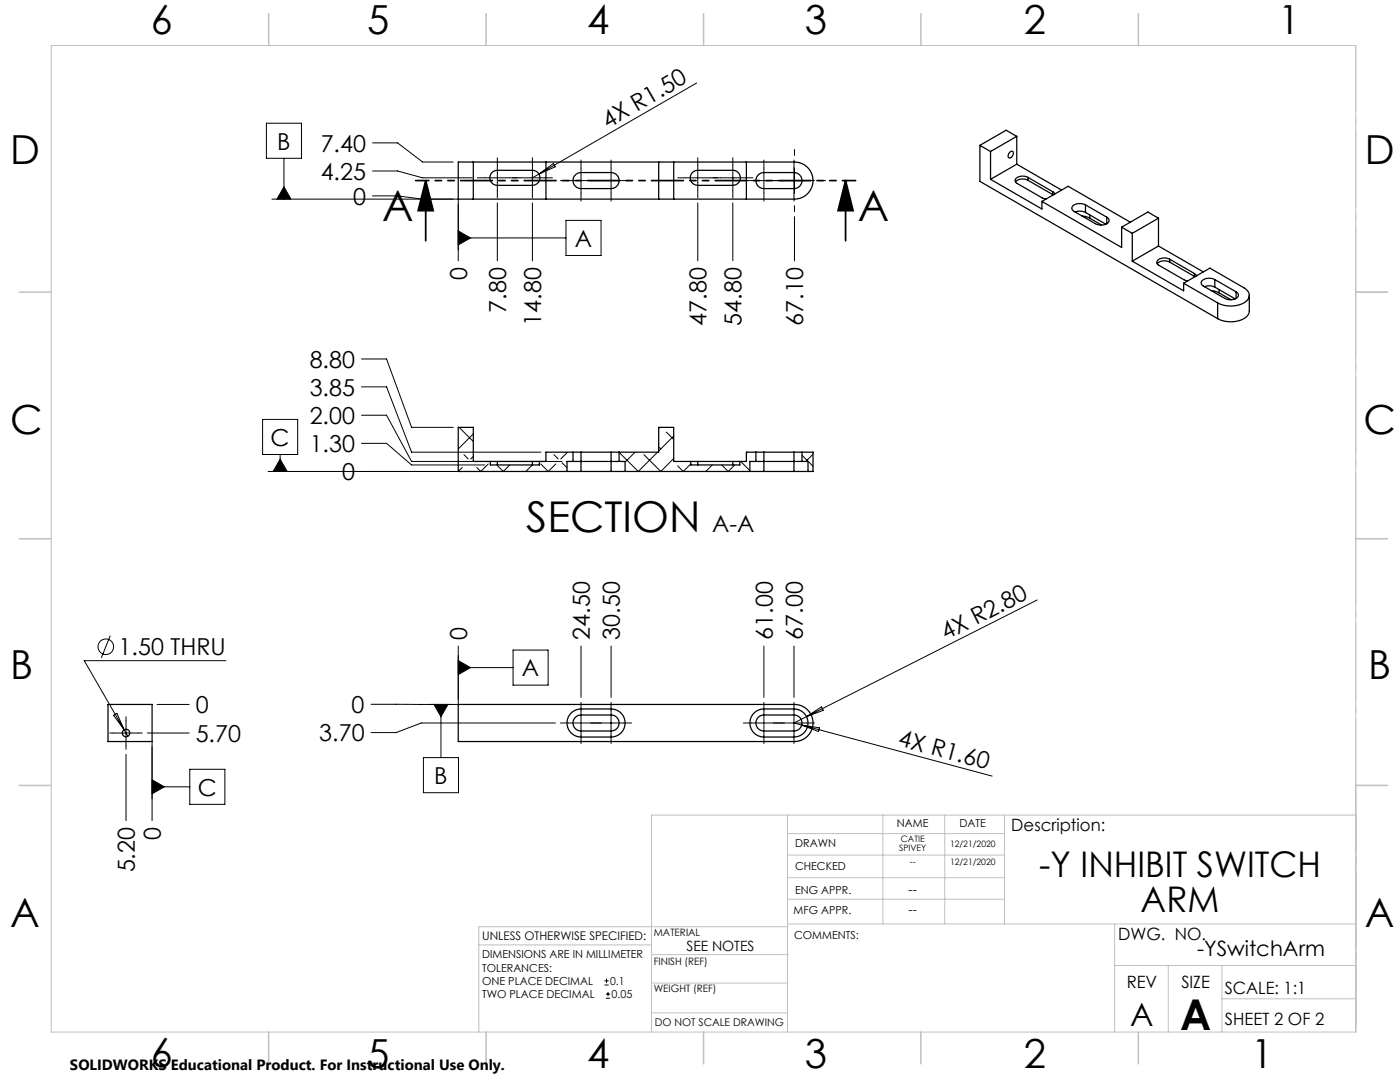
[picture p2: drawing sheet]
<svg xmlns="http://www.w3.org/2000/svg" width="279mm" height="216mm" viewBox="0 0 279 216" stroke-linecap="round" stroke-linejoin="round" font-family="sans-serif">
<g fill="none" stroke="#000" stroke-width=".2">
<path d="M139 16.6l-32.7 18.9M53.2 24.6h7v7h-7zM54.3 39.7h37.2v12.3M56.7 37.3l1.4 2.4h-2.8zM56.7 31.6v8.1M74.3 34.1h5l5 1.4h10M74.3 39.1h5l5 .6M74.3 28.5h5l5 3.8h6.2M103.8 35.5h5M106.3 33v5M107.6 34.7l2.8-2.1 .4 .7zM119.5 36h5"/>
<path d="M122 33.5v5M143.8 35.5h5M146.3 33v5M156 36h5.1M158.5 33.5v5M158.6 33.5v5M91.5 46.1l2.4 1.4-2.4 1.4zM91.5 47.5h21.5M99.3 40.5v11.5M106.3 40.5v11.5M113 44h7v7h-7zM139.3 40.5v11.5"/>
<path d="M146.3 40.5v11.5M158.6 43.2v8.8M72.1 77.2h5l5 13h25.9M72.1 71.6h5l5 13.7h8.4M52.4 83.7h7v7h-7zM55.9 91.6l1.4 2.5h-2.8zM55.9 90.7v3.4M72.1 82.9h5l5 9.2h30.1M72.1 88.5h5l5 4.3h14.7M91.6 85.3l2.9 2.8M92.3 93.3l-.8 .8h-38M92.6 90.7l.8 .9"/>
<path d="M94.5 86.6l-3 3M94.5 91.1l-.5 .5M97.4 92.6l-1.5 1.5-.8-.8M101.7 92.8l-1.3 1.3-1.1-1.1M106.2 92.8l-1.3 1.3M107.9 92.6l1.5 1.5 1.5-1.5M110.5 90.7l.9 .9M112.2 92.3l1 1M113.3 90.2l-1.4 1.4M126.7 90.2l-1.9 2M128.5 90.7l3.4 3.4 2.6-2.6M131.2 90.2l-3.8 3.9-3.8-3.8"/>
<path d="M131.5 89.2l.4 .4M131.7 85.3l-.2 .2M133 86.2l1.5 1.5M134.5 87l-3 3M137.9 92.6l-1.5 1.5-1.2-1.1M142.1 92.8l-1.3 1.3M144 92.8l1.3 1.3 1.3-1.3M147.8 92.1l1.9 1.8M149.2 90.2l-.2 .3M160.1 90.8l2.2 2.2M162.3 90.6l-1.5 1.5M207 119.7l-48.5 24.6 1.5 .4"/>
<path d="M22 126.8l-1.8 4.5M45.1 131.8h-28.3l8.7 15.1M91.5 131.8l2.4 1.4-2.4 1.4zM91.5 128.9v11.7l-17.4-.1M91.5 133.2h10.9M102.4 129.7h7v7h-7zM116 128.9v10.3M122 128.9v10.3M152.5 128.9v10.3M158.5 128.9v10.3M22.6 146.3h5.1M22.7 142.7l.6-.4 1.5 3.3z"/>
<path d="M25.2 143.8v5M25.2 150.5v13.3M29.4 146.3h8.4M30.4 155.6l2.4 1.4-2.4 1.4zM30.4 157h7.5M30.4 148v15.8M31.4 140.6h6.4M37.9 153.5h7v7h-7zM84.5 151.2h7v7h-7zM86.6 140.6h2.8l-1.4 2.4zM88 140.6v10.6M110.9 144.3h-26.8l-5 1.9h-5"/>
<path d="M119.5 144.3h5M122 141.8v5M156 144.3h5M158.5 141.8v5M160 144.7l38 10.2M160 144.7l3.5 .5-.2 .8zM161 143l3-1.9 .3 .6zM120.6 196.5h.9M120.6 195.7h.9M120.9 199.2h.9M120.9 198.4h.9M121.1 195.3v.8"/>
<path d="M121.3 197.9v.9"/>
<circle cx="21.1" cy="129.1" r="1.56"/>
</g>
<path d="M85 36l1.5 6h-3zM85 36v12M168.8 36l1.5 6h-3zM168.8 36v12" fill="none" stroke="#000" stroke-width=".35"/>
<g fill="none" stroke="#000" stroke-width=".2" stroke-dasharray="15.2 1.3 1.3 1.3">
<path d="M96.8 35.5h-1.5M99.3 35.5h-2.5M99.3 35.5v2.5M99.3 35.5h2.5M99.3 35.5v-2.5M99.3 38v1.5M99.3 33v-1.5M101.8 35.5h1.5M103.8 35.5h-1.5M106.3 38v1.5M106.3 33v-1.5M108.8 35.5h1.5"/>
<path d="M113.5 36h-1.6M116 36h-2.5M116 36v2.5M116 36h2.5M116 36v-2.5M116 38.5v1.6M116 33.5v-1.6M118.5 36h1.6M119.5 36h-1.6M122 38.5v1.6M122 33.5v-1.6M124.5 36h1.6"/>
<path d="M136.8 35.5h-1.5M139.3 35.5h-2.5M139.3 35.5v2.5M139.3 35.5h2.5M139.3 35.5v-2.5M139.3 38v1.5M139.3 33v-1.5M141.8 35.5h1.5M143.8 35.5h-1.5M146.3 38v1.5M146.3 33v-1.5M148.8 35.5h1.5"/>
<path d="M150 36h-1.6M152.5 36h-2.5M152.5 36v2.5M152.5 36h2.5M152.5 36v-2.5M152.5 38.5v1.6M152.5 33.5v-1.6M153.6 36h-1.2M155 36h1.6M156 36h-1.6M158.5 38.5v1.6M158.5 33.5v-1.6"/>
<path d="M158.6 31v-1.2M161 36h1.6M163.6 36h1.2M158.6 41v1.2M22.7 146.3h-.8M25.2 143.8v-.8M25.2 148.8v.7M27.7 146.3h.7M113.5 144.3h-1.6M116 144.3h-2.5M116 144.3v2.5M116 144.3h2.5"/>
<path d="M116 144.3v-2.5M116 146.8v1.6M116 141.8v-1.6M118.5 144.3h1.6M119.5 144.3h-1.6M122 146.8v1.6M122 141.8v-1.6M124.5 144.3h1.6M150 144.3h-1.6M152.5 144.3h-2.5M152.5 144.3v2.5M152.5 144.3h2.5"/>
<path d="M152.5 144.3v-2.5M152.5 146.8v1.6M152.5 141.8v-1.6M155 144.3h1.6M156 144.3h-1.6M158.5 146.8v1.6M158.5 141.8v-1.6M161 144.3h1.6"/>
</g>
<path d="M170.8 36h-87.8" fill="none" stroke="#000" stroke-width=".35" stroke-dasharray="6.3 1.3 1.3 1.3 1.3 1.3" stroke-dashoffset="3.7"/>
<path d="M270.6 9.1v49.2M270.6 58.3v49.2M270.6 107.5v49.2M270.6 156.7v49.2" fill="none" stroke="#c0c0c0" stroke-width=".2" stroke-dasharray="15.2 1.3 1.3 1.3" stroke-dashoffset="2.1"/>
<g fill="none" stroke="#c0c0c0" stroke-width=".2">
<path d="M10.2 9.1h260.4v196.8h-260.4zM270.6 58.3h6.3M270.6 156.7h6.3M157.2 162.6v43.3M157.2 175.1h43.3M157.2 170.6h43.3M157.2 166.3h43.3M157.2 179.4h43.3M176.2 162.6v21.8M188.5 162.6v21.8M200.5 162.6v21.8M95.5 188.5h34.5"/>
<path d="M130 196.2h27.2M130 190.5h27.3M157.2 184.4h113.4M157.2 184.9h-61.7v21M222.5 184.4v21.5M222.5 192.7h48.1M233.2 192.7v13.2M243.9 199.3h26.7M243.9 192.7v13.2M130 202.1h27.2M270.6 204.4v-41.8h-140.6v43.3"/>
</g>
<g fill="none" stroke="#c0c0c0" stroke-width=".3">
<path d="M53.6 2.7v6.4M97 2.7v6.4M140.4 2.7v6.4M183.8 2.7v6.4M227.2 2.7v6.4M3.9 58.3h6.3M270.6 58.3h6.3M3.9 107.5h6.3M270.6 107.5h6.3M3.9 156.7h6.3M270.6 156.7h6.3M53.6 205.9v6.4"/>
<path d="M97 205.9v6.4M140.4 205.9v6.4M183.8 205.9v6.4M227.2 205.9v6.4"/>
</g>
<g fill="#000">
<path d="M168.8 36l1.5 6h-3zM85 36l1.5 6h-3z"/>
<path d="M91.5 46.1l2.4 1.4-2.4 1.4zM56.7 37.3l1.4 2.4h-2.8zM55.9 91.6l1.4 2.5h-2.8zM91.5 131.8l2.4 1.4-2.4 1.4zM86.6 140.6l1.4 2.4 1.4-2.4zM30.4 155.6l2.4 1.4-2.4 1.4z"/>
</g>
<g fill="none" stroke="#000" stroke-width=".25">
<path d="M91.5 32.3h67.1a3.7 3.7 0 0 1 3.7 3.7 3.7 3.7 0 0 1-3.7 3.7h-67.1zM94.5 32.3v7.4M98.2 34.4l.5-.3 .6-.1h7a1.5 1.5 0 0 1 1.5 1.5 1.5 1.5 0 0 1-1.5 1.5h-7a1.5 1.5 0 0 1-1.4-1 1.5 1.5 0 0 1 .3-1.6zM109 32.3v7.4M114.9 34.9l.5-.4 .6-.1h6a1.6 1.6 0 0 1 1.6 1.6 1.6 1.6 0 0 1-1.6 1.6h-6a1.6 1.6 0 0 1-1.5-1 1.6 1.6 0 0 1 .4-1.7zM131.5 32.3v7.4M134.5 32.3v7.4M138.2 34.4l.5-.3 .6-.1h7a1.5 1.5 0 0 1 1.5 1.5 1.5 1.5 0 0 1-1.5 1.5h-7a1.5 1.5 0 0 1-1.4-1 1.5 1.5 0 0 1 .3-1.6zM149 32.3v7.4M151.4 34.9l.5-.4 .6-.1h6a1.6 1.6 0 0 1 1.6 1.6 1.6 1.6 0 0 1-1.6 1.6h-6a1.6 1.6 0 0 1-1.5-1 1.6 1.6 0 0 1 .4-1.7zM195.6 29v7.2l47.4 27.4M195.6 29l2.1 1.2"/>
<path d="M197.7 30.2v5.6M197.7 35.8l10.2 5.9v-1.5M201.6 30.3a.41 .41 0 0 1 .6 0 .41 .41 0 0 1 0 .6 .57 .57 0 0 1-.4 .5 .57 .57 0 0 1-.6-.1l.1-.5zM202.9 27.2l-2.1-1.2-5.2 3M202.9 32.8l-5.2 3M202.9 32.8l9 5.1M202.9 27.2l-5.2 3M202.9 27.2v5.6M205.1 35.4a1.92 1.92 0 0 0-2.5 .5v.3l.4 .4 5 2.9 .8 .2M205.1 36a2.11 2.11 0 0 0-2.4 .3M205.1 35.4l5 2.9M205.1 36l5 2.8"/>
<path d="M205.1 35.4v.6M210.1 38.3l.4 .4M210.1 38.8l.1 .1M210.1 38.3v.5M207.9 40.2l15.9 9.2v-4.1M207.9 40.2l5.3-3 12.4 7.1M214.6 42.3a2.54 2.54 0 0 1 2 .1M215.9 43.1l1.6 .4M216.6 40.9a2.05 2.05 0 0 0-2.7 .5v.4l.5 .4 4.2 2.4a2.05 2.05 0 0 0 2.7-.5v-.3l-.4-.5M216.6 40.9l4.3 2.4M216.6 42.4l4.1 2.3M216.6 40.9v1.5"/>
<path d="M217.5 43.5l2.4 1.4M217.5 42.9v.6M220.9 43.3v1.3M223.8 45.3l2.2 1.3M226 52.1l10.2 5.9v-1.5M226 46.6v5.5M231.2 49.1l-5.2 3M231.2 49.1l8.9 5.2M231.2 43.5l-5.2 3.1M231.2 43.5l-2.1-1.2-5.3 3M231.2 43.5v5.6M233.4 51.7a1.92 1.92 0 0 0-2.5 .5v.3l.4 .4 5 2.9 .7 .2"/>
<path d="M233.4 52.3a2.11 2.11 0 0 0-2.4 .3M233.4 51.7l5 2.9M233.4 52.3l5 2.9M233.4 51.7v.6M236.2 56.5l5.3-3 6.7 3.9a1.62 1.62 0 0 1 1.1 1.6 1.62 1.62 0 0 1-1.2 1.5 5.8 5.8 0 0 1-5.1-.1M236.2 56.5l6.8 3.9M238.4 54.6l.4 .4M238.4 55.2h.1M238.4 54.6v.6M240.4 57.2a2.54 2.54 0 0 1 2 .1M241.7 58l1.6 .4M242.4 55.8a2.05 2.05 0 0 0-2.7 .5l.1 .4 .4 .4 4.2 2.4a2.05 2.05 0 0 0 2.7-.5v-.3l-.4-.5"/>
<path d="M242.4 55.8l4.3 2.4M242.4 55.8v1.5M242.4 57.3l4.1 2.3M243.3 58.4l2.4 1.4M243.3 57.8v.6M246.7 58.2v1.3M249.3 58.9v3.2a2.71 2.71 0 0 1-2.7 2 5.8 5.8 0 0 1-3.6-.5M243 60.4v3.2M97.9 92.1h1.4M97.9 92.1h-3.4v-6.8h-3v8.8h21.7M97.9 92.1v.7h9.7v-.7M99.3 92.1h7"/>
<path d="M99.3 92.1v.7M106.3 92.1h1.3M106.3 92.1v.7M113.2 94.1h2.8M114.4 90.2h1.6M114.4 92.1h9.2M114.4 90.2h-5.4v1.9h-1.4M114.4 90.2v1.9M114.4 92.1h-1.2v2M116 90.2v3.9M116 90.2h6M116 94.1h6"/>
<path d="M122 90.2h1.6M122 94.1h2.8M122 90.2v3.9M123.6 90.2h7.9v-4.9h3v6.8h3.4M123.6 90.2v1.9M123.6 92.1h1.2v2M124.8 94.1h24.9M137.9 92.1h1.4M137.9 92.1v.7h9.7v-.7M139.3 92.1h7M139.3 92.1v.7M146.3 92.1h1.3"/>
<path d="M146.3 92.1v.7M149.7 94.1h2.8M150.9 92.1h9.2M150.9 90.2h1.6M150.9 90.2h-1.9v1.9h-1.4M150.9 90.2v1.9M150.9 92.1h-1.2v2M152.5 90.2v3.9M152.5 90.2h6M152.5 94.1h6M158.5 90.2h1.6M158.5 94.1h2.8"/>
<path d="M158.5 90.2v3.9M160.1 90.2v1.9M160.1 92.1h1.2v2M160.1 90.2h2.2v3.9h-1M21.6 140.6h8.8v7.4h-8.8zM91.5 140.6h67.1a3.7 3.7 0 0 1 3.7 3.7 3.7 3.7 0 0 1-3.7 3.7h-67.1zM113.9 142.4l.6-.5 1.1-.4h6.4a2.8 2.8 0 0 1 2.8 2.8 2.8 2.8 0 0 1-2.8 2.8h-6a2.8 2.8 0 0 1-2.6-1.7 2.8 2.8 0 0 1 .5-3zM114.9 143.1l.5-.3 .6-.1h6a1.6 1.6 0 0 1 1.6 1.6 1.6 1.6 0 0 1-1.6 1.6h-6a1.6 1.6 0 0 1-1.5-1.1 1.6 1.6 0 0 1 .4-1.7zM150.4 142.4l.6-.5 1.1-.4h6.4a2.8 2.8 0 0 1 2.8 2.8 2.8 2.8 0 0 1-2.8 2.8h-6a2.8 2.8 0 0 1-2.6-1.7 2.8 2.8 0 0 1 .5-3zM151.4 143.1l.5-.3 .6-.1h6a1.6 1.6 0 0 1 1.6 1.6 1.6 1.6 0 0 1-1.6 1.6h-6a1.6 1.6 0 0 1-1.5-1.1 1.6 1.6 0 0 1 .4-1.7z"/>
<circle cx="25.2" cy="146.3" r=".75"/>
</g>
<g font-size="8.5">
<text x="76.3" y="44.2">A</text>
<text x="171.2" y="44.2">A</text>
<text x="105" y="106.2">SECTION</text>
<text x="235.5" y="205.4">A</text>
</g>
<g font-size="8">
<text x="30.1" y="6.8">6</text>
<text x="73.3" y="6.9">5</text>
<text x="117.2" y="6.9">4</text>
<text x="160.6" y="6.9">3</text>
<text x="204.3" y="6.9">2</text>
<text x="255.1" y="6.9">1</text>
<text x="2.1" y="32.7">D</text>
<text x="272.4" y="32.7">D</text>
<text x="2.1" y="86.5">C</text>
<text x="272.1" y="86.5">C</text>
<text x="2.1" y="135.6">B</text>
<text x="273.1" y="135.6">B</text>
<text x="2.1" y="185.1">A</text>
<text x="272.4" y="185.1">A</text>
<text x="30.1" y="212.9">6</text>
<text x="73.3" y="213">5</text>
<text x="117.2" y="213">4</text>
<text x="160.6" y="213">3</text>
<text x="204.3" y="213">2</text>
<text x="249.7" y="213">1</text>
</g>
<g font-size="7.1">
<text x="207.4" y="174.9">-Y INHIBIT SWITCH</text>
<text x="227.6" y="182">ARM</text>
</g>
<text font-size="6.3" x="225.6" y="204.6">A</text>
<g font-size="4.7">
<text x="55.3" y="29.8">B</text>
<text x="121.3" y="25.6" transform="rotate(-30 121.3 25.6)">4X R1.50</text>
<text x="64" y="35.9">4.25</text>
<text x="64" y="30.3">7.40</text>
<text x="70.5" y="40.9">0</text>
<text x="114.7" y="49.2">A</text>
<text x="93.2" y="55.9" transform="rotate(-90 93.2 55.9)">0</text>
<text x="101" y="62.4" transform="rotate(-90 101 62.4)">7.80</text>
<text x="108" y="65" transform="rotate(-90 108 65)">14.80</text>
<text x="141" y="65" transform="rotate(-90 141 65)">47.80</text>
<text x="148" y="65" transform="rotate(-90 148 65)">54.80</text>
<text x="160.3" y="65" transform="rotate(-90 160.3 65)">67.10</text>
<text x="61.8" y="73.4">8.80</text>
<text x="61.8" y="79">3.85</text>
<text x="54" y="89">C</text>
<text x="61.8" y="84.6">2.00</text>
<text x="61.8" y="90.2">1.30</text>
<text x="68.3" y="95.8">0</text>
<text x="142.1" y="106.2">A-A</text>
<text x="23.7" y="130.8">1.50 THRU</text>
<text x="93.2" y="127.6" transform="rotate(-90 93.2 127.6)">0</text>
<text x="117.7" y="127.6" transform="rotate(-90 117.7 127.6)">24.50</text>
<text x="123.7" y="127.6" transform="rotate(-90 123.7 127.6)">30.50</text>
<text x="154.2" y="127.6" transform="rotate(-90 154.2 127.6)">61.00</text>
<text x="160.2" y="127.6" transform="rotate(-90 160.2 127.6)">67.00</text>
<text x="188.8" y="127.8" transform="rotate(-27 188.8 127.8)">4X R2.80</text>
<text x="104.2" y="135">A</text>
<text x="39" y="142.3">0</text>
<text x="70.2" y="142.3">0</text>
<text x="39" y="148">5.70</text>
<text x="63.7" y="147.9">3.70</text>
<text x="179" y="148.7" transform="rotate(15 179 148.7)">4X R1.60</text>
<text x="39.5" y="158.8">C</text>
<text x="86.7" y="156.4">B</text>
<text x="32.1" y="167.6" transform="rotate(-90 32.1 167.6)">0</text>
<text x="26.9" y="174.1" transform="rotate(-90 26.9 174.1)">5.20</text>
</g>
<text font-size="4.2" x="238.9" y="190.8">-YSwitchArm</text>
<g font-size="3.4">
<text x="201.8" y="165.9">Description:</text>
<text x="223.2" y="187.6">DWG. NO.</text>
<text x="224.9" y="197.2">REV</text>
<text x="235.8" y="197.2">SIZE</text>
<text x="244.4" y="198.4">SCALE: 1:1</text>
<text x="244.4" y="204.6">SHEET 2 OF 2</text>
</g>
<text font-size="3" x="14" y="213.5">SOLIDWORKS Educational Product. For Instructional Use Only.</text>
<text font-size="2.8" x="137" y="189.7">SEE NOTES</text>
<g font-size="2.5">
<text x="181.3" y="178.3">--</text>
<text x="181.3" y="182.3">--</text>
</g>
<text font-size="2.4" x="96.2" y="187.5">UNLESS OTHERWISE SPECIFIED:</text>
<g font-size="2.2">
<text x="179" y="165.1">NAME</text>
<text x="191.5" y="165.1">DATE</text>
<text x="158.7" y="169">DRAWN</text>
<text x="158.7" y="173.5">CHECKED</text>
<text x="158.7" y="178.3">ENG APPR.</text>
<text x="158.4" y="182.4">MFG APPR.</text>
<text x="96.2" y="191.2">DIMENSIONS ARE IN MILLIMETER</text>
<text x="158.5" y="187.4">COMMENTS:</text>
<text x="96.2" y="193.9">TOLERANCES:</text>
<text x="96.2" y="196.5">ONE PLACE DECIMAL</text>
<text x="121.8" y="196.5">0.1</text>
<text x="96.2" y="199.2">TWO PLACE DECIMAL</text>
<text x="122.1" y="199.2">0.05</text>
</g>
<text font-size="2.1" x="130.7" y="204.6">DO NOT SCALE DRAWING</text>
<g font-size="2">
<text x="130.5" y="186.8">MATERIAL</text>
<text x="130.5" y="192.5">FINISH (REF)</text>
<text x="130.5" y="198">WEIGHT (REF)</text>
</g>
<g font-size="1.8">
<text x="179.8" y="168">CATIE</text>
<text x="179.5" y="169.7">SPIVEY</text>
<text x="181.6" y="172.6">--</text>
<text x="189.6" y="172.6">12/21/2020</text>
<text x="189.6" y="169">12/21/2020</text>
</g>
</svg>
